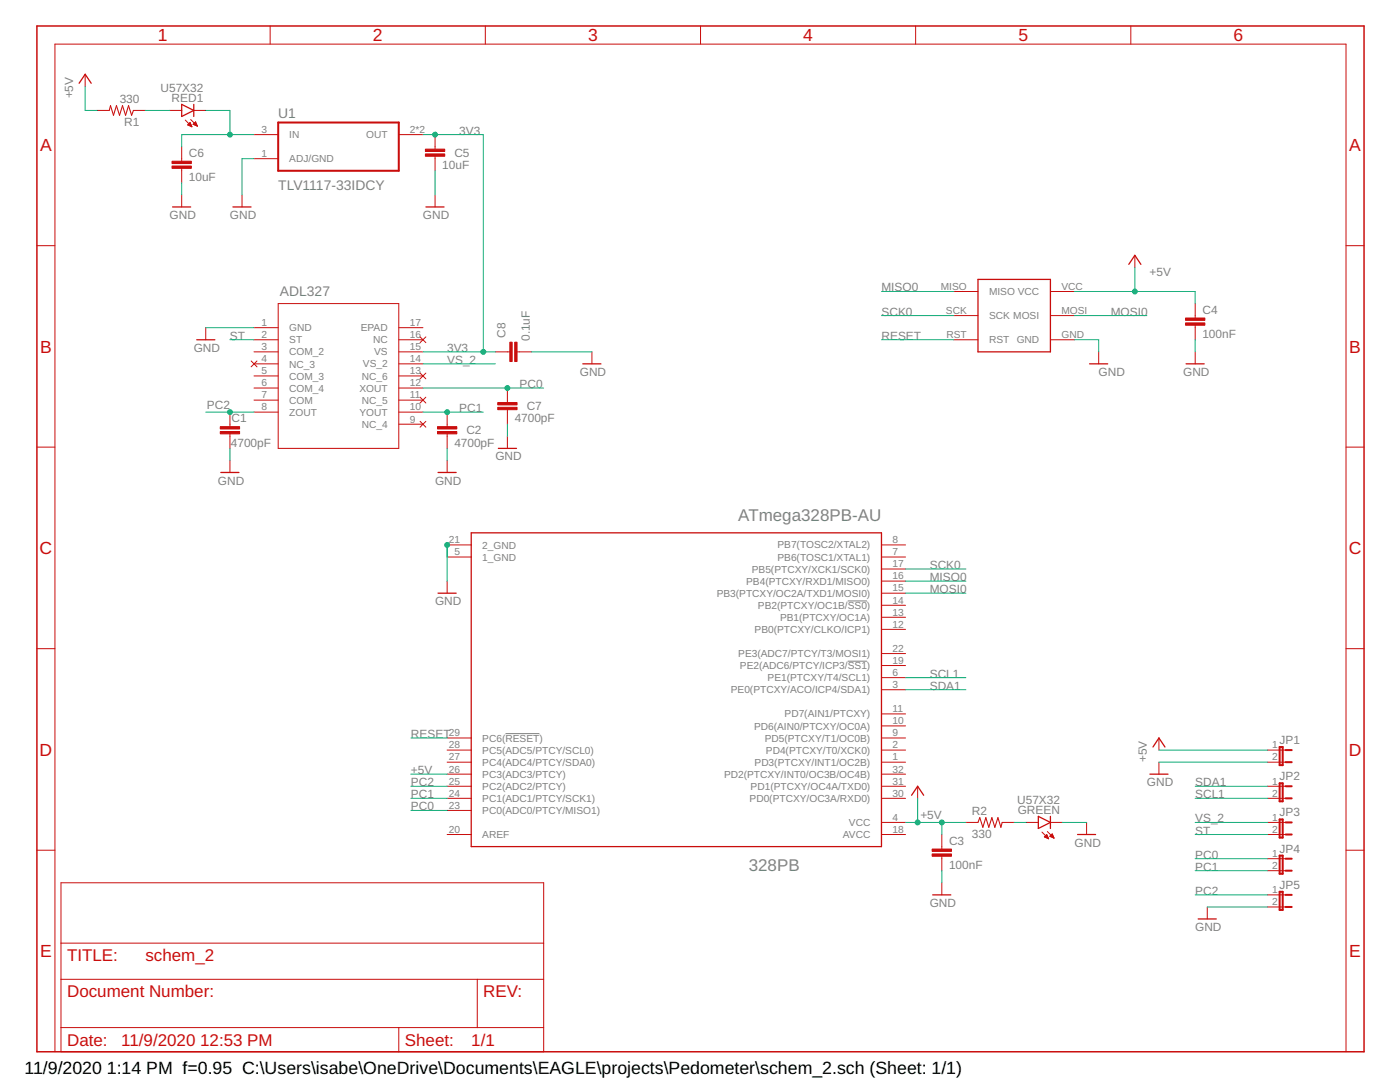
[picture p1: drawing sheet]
<svg xmlns="http://www.w3.org/2000/svg" width="279mm" height="216mm" viewBox="0 0 279 216" stroke-linecap="round" stroke-linejoin="round" font-family="sans-serif">
<path d="M169.2 119.9h3.8M169.2 131.9h3.8M100.9 146.4h6.8" fill="none" stroke="#808080" stroke-width=".2"/>
<g fill="none" stroke="#c90d0c" stroke-width=".25">
<path d="M15.8 16.6l1.2-1.8 1.2 1.8M36.3 20.8l2.4 1.2-2.4 1.2zM38.7 20.8v2.4M34.4 41.3h3.7M46.5 41.3h3.6M85 41.3h3.6M195.2 55.8h14.4v14.4h-14.4zM225.3 52.7l1.2-1.8 1.2 1.8M39.3 67.8h3.6M116.3 72.6h3.6M217.4 72.6h3.7M236.7 72.6h3.6"/>
<path d="M44.1 94.3h3.6M87.4 94.3h3.6M99.5 89.5h3.6M87.4 118.4h3.6M94 106.3h81.9v62.6h-81.9zM181.9 158.7l1.2-1.8 1.2 1.8M229.5 154.5h3.6M230.1 149.1l1.2-1.8 1.2 1.8M186.1 178.6h3.7M207.2 162.9l2.4 1.2-2.4 1.2zM209.6 162.9v2.4M215.1 166.5h3.6"/>
<path d="M239.1 183.4h3.6"/>
</g>
<g fill="none" stroke="#c90d0c" stroke-width=".2">
<path d="M17 14.8v2.4M53.9 5.2v3.6M96.9 5.2v3.6M139.8 5.2v3.6M182.7 5.2v3.6M225.7 5.2v3.6M19.4 22h2.4M26.6 22h2.4M33.8 22h2.5M36.3 29.3v2.9M36.3 33.6v2.9M36.3 38.9v2.4"/>
<path d="M37 24l1.3 1.3M37.5 24.9h.6M37.6 24.8h.5M37.7 25h.5M37.7 24.7h.3M37.8 24.6h.2M37.9 24.4l-.4 .5 .8 .4M37.9 24.4l.4 .9M37.9 24.5h.1M38 25.1h.2M38.1 23.9l1.3 1.3M38.2 25.3h.1"/>
<path d="M38.5 24.8h.7M38.5 24.8l.9 .4M38.5 24.8l.5-.5 .4 .9M38.7 22h2.4M38.7 24.7h.5M38.8 24.9h.5M38.8 24.6h.3M38.9 24.5h.2M39 24.3h.1M39.1 25h.2M39.3 25.1h.1M48.3 38.9v2.4"/>
<path d="M50.7 26.9h4.8M50.7 31.7h4.8M79.6 26.9h4.8M86.8 26.9v2.8M86.8 31.2v2.9M86.8 38.9v2.4M7.4 49h3.6M190.4 58.2h4.8M209.6 58.2h4.8M226.5 50.9v2.4M268.6 49h3.6M41.1 65.4v2.4"/>
<path d="M50.1 72l1.2 1.2M50.7 65.4h4.8M50.7 67.8h4.8M50.7 70.2h4.8M50.7 72.6h4.8M50.7 75h4.8M50.7 77.4h4.8M50.7 79.8h4.8M51.3 72l-1.2 1.2M55.5 60.6h24.1v28.9h-24.1zM79.6 65.4h4.8M79.6 67.8h4.8"/>
<path d="M79.6 70.2h4.8M79.6 72.6h4.8M79.6 75h4.8M79.6 77.4h4.8M79.6 79.8h4.8M83.8 79.2l1.2 1.2M83.8 74.4l1.2 1.2M83.8 67.2l1.2 1.2M85 79.2l-1.2 1.2M85 74.4l-1.2 1.2M85 67.2l-1.2 1.2M98.9 70.2h2.8"/>
<path d="M101.3 77.4v2.9M103.2 70.2h2.9M118.1 70.2v2.4M190.4 67.8h4.8M190.4 63h4.8M209.6 67.8h4.8M209.6 63h4.8M219.3 70.2v2.4M238.5 60.6v2.9M238.5 64.9v2.9M238.5 70.2v2.4M7.4 89.2h3.6"/>
<path d="M45.9 82.2v2.9M45.9 86.6v2.9M45.9 91.9v2.4M50.7 82.2h4.8M79.6 82.2h4.8M79.6 84.6h4.8M83.8 84.1l1.2 1.1M85 84.1l-1.2 1.1M89.2 82.2v2.9M89.2 86.6v2.9M89.2 91.9v2.4M101.3 81.8v2.8"/>
<path d="M101.3 87.1v2.4M268.6 89.2h3.6M89.2 108.7l4.9 .1M89.2 111.1h4.8M89.2 116v2.4M94 111.1l.1 .1M175.9 116h.1M175.9 113.5v.1M175.9 111.1v.1M175.9 116h4.8M175.9 113.5h4.8M175.9 111.1h4.8"/>
<path d="M180.7 118.4h-4.8M180.7 108.7l-4.8 .1M7.4 129.4h3.6M175.9 135.2h.1M175.9 132.8h.1M175.9 130.4h.1M175.9 125.6h.1M175.9 123.2h.1M175.9 120.8h.1M175.9 135.2h4.8M175.9 132.8h4.8M175.9 130.4h4.8"/>
<path d="M175.9 125.6h4.8M175.9 123.2h4.8M175.9 120.8h4.8M180.7 137.6h-4.8M268.6 129.4h3.6M89.2 156.9h4.9M89.2 154.5h4.9M89.2 152.1h4.9M89.2 147.3h4.9M89.2 159.3h4.8M89.2 149.7h4.8M94 159.3h.1"/>
<path d="M94 149.7h.1M175.9 159.3h.1M175.9 149.7h.1M175.9 159.3h4.8M175.9 149.7h4.8M180.7 156.9h-4.8M180.7 154.5h-4.8M180.7 152.1h-4.8M180.7 147.3h-4.8M180.7 144.8l-4.8 .1M180.7 142.5h-4.8M183.1 156.9v2.4"/>
<path d="M231.3 147.3v2.4M231.3 152.1v2.4M253 159.3h3.6M253 156.9h3.6M253 152.1h3.6M253 149.7h3.6M7.4 169.7h3.6M12.2 176.1h96.3v33.8h-96.3zM89.2 161.7h4.9M89.2 166.5h4.8M94 166.5h.1M175.9 166.5h.1"/>
<path d="M175.9 166.5h4.8M180.7 164.1h-4.8M188 166.5v2.9M188 170.9v2.8M188 176.1v2.5M192.8 164.1h2.4M200 164.1h2.4M204.8 164.1h2.4M207.9 166l1.4 1.4M208.5 166.9h.6M208.6 167.1h.5M208.6 166.8h.4"/>
<path d="M208.7 166.7h.3M208.8 166.6h.1M208.8 167.2h.4M208.9 166.5l.4 .9-.9-.4zM209 165.9l1.4 1.3M209.1 167.3h.1M209.5 166.9l.5-.5 .4 .8zM209.5 166.8h.7M209.6 164.1h2.4M209.7 166.7h.4M209.7 166.9h.5M209.8 166.6h.3"/>
<path d="M209.9 166.5h.1M209.9 167.1h.4M210.2 167.2h.1M216.9 164.1v2.4M253 166.5h3.6M253 164.1h3.6M253 171.3h3.6M253 173.7h3.6M253 178.6h3.6M268.6 169.7h3.6M12.2 195.4h96.3M12.2 188.2h96.3"/>
<path d="M95.2 195.4v9.6M240.9 181v2.4M253 181h3.6M11 209.9v-201.1h257.6v201.1M12.2 205h96.3M79.6 205v4.9"/>
</g>
<path d="M7.4 5.2h264.8v204.7h-264.8z" fill="none" stroke="#c90d0c" stroke-width=".3"/>
<path d="M21.8 22l.3-.9 .5 1.9 .6-1.9 .7 1.9 .5-1.9 .7 1.9 .6-1.9 .6 1.9 .3-1M195.2 164.1l.3-.9 .7 1.9 .5-1.9 .6 1.9 .7-1.9 .5 1.9 .7-1.9 .5 1.9 .3-1" fill="none" stroke="#c90d0c" stroke-width=".21"/>
<g fill="none" stroke="#c90d0c" stroke-width=".4">
<path d="M55.5 24.4h24.1v9.7h-24.1zM255.4 149.1h.6v3.6h-.6zM255.4 156.3h.6v3.6h-.6zM256.6 149.7h1.2M256.6 152.1h1.2M256.6 156.9h1.2M256.6 159.3h1.2M255.4 163.5h.6v3.6h-.6zM255.4 170.7h.6v3.6h-.6zM255.4 177.9h.6v3.7h-.6zM256.6 164.1h1.2M256.6 166.5h1.2"/>
<path d="M256.6 171.3h1.2M256.6 173.7h1.2M256.6 178.6h1.2M256.6 181h1.2"/>
</g>
<g fill="#c90d0c" stroke="#c90d0c" stroke-width=".2">
<path d="M44 86.1h3.8v.5h-3.8z"/>
<path d="M44 85.1h3.8v.5h-3.8z"/>
<path d="M87.3 85.1h3.9v.5h-3.9z"/>
<path d="M87.3 86.1h3.9v.5h-3.9z"/>
<path d="M99.3 80.3h3.9v.5h-3.9z"/>
<path d="M99.3 81.3h3.9v.4h-3.9z"/>
<path d="M101.7 68.3h.5v3.8h-.5z"/>
<path d="M102.7 68.3h.5v3.8h-.5z"/>
<path d="M186 169.4h3.9v.5h-3.9z"/>
<path d="M186 170.4h3.9v.5h-3.9z"/>
<path d="M236.6 63.5h3.9v.4h-3.9z"/>
<path d="M236.6 64.4h3.9v.5h-3.9z"/>
<path d="M84.9 29.8h3.9v.4h-3.9z"/>
<path d="M84.9 30.7h3.9v.5h-3.9z"/>
<path d="M34.3 32.2h3.9v.4h-3.9z"/>
<path d="M34.3 33.1h3.9v.5h-3.9z"/>
</g>
<g fill="none" stroke="#0dab76" stroke-width=".2">
<path d="M17 17.2v4.8h2.4M29 22h4.8M36.3 36.5v2.4M41.1 22h4.8v4.9M50.7 31.7h-2.4v7.2M50.7 26.9h-14.4v2.4M84.4 26.9h12.1v43.3M86.8 34.1v4.8M175.9 58.2h14.5M214.4 58.2h24.1v2.4M226.5 53.3v4.9M41.1 65.4h9.6"/>
<path d="M45.9 67.8h4.8M84.4 77.4h24.1M84.4 70.2h14.5M84.4 72.6h14.5M106.1 70.2h12M175.9 67.8h14.5M175.9 63h14.5M214.4 67.8h4.9v2.4M214.4 63h14.5M238.5 67.8v2.4M41.1 82.2h9.6M45.9 89.5v2.4"/>
<path d="M84.4 82.2h12.1M89.2 89.5v2.4M101.3 84.6v2.5M89.2 108.7v7.3M180.7 116h12.1M180.7 118.4h12.1M180.7 113.5h12.1M180.7 135.2h12.1M180.7 137.6h12.1M82 156.9h7.2M82 159.3h7.2M82 154.5h7.2"/>
<path d="M82 147.3h7.2M183.1 159.3v4.8M231.3 152.1h21.7M231.3 149.7h21.7M238.5 156.9h14.5M238.5 159.3h14.5M82 161.7h7.2M180.7 164.1h12.1M188 164.1v2.4M188 173.7v2.4M202.4 164.1h2.4M212 164.1h4.9"/>
<path d="M238.5 171.3h14.5M238.5 178.6h14.5M238.5 173.7h14.5M238.5 164.1h14.5M238.5 166.5h14.5M240.9 181h12.1"/>
</g>
<g fill="#0dab76" stroke="#0dab76" stroke-width=".2">
<circle cx="101.3" cy="77.4" r=".49"/>
<circle cx="45.9" cy="82.2" r=".49"/>
<circle cx="89.2" cy="82.2" r=".49"/>
<circle cx="89.2" cy="108.7" r=".49"/>
<circle cx="183.1" cy="164.1" r=".49"/>
<circle cx="188" cy="164.1" r=".49"/>
<circle cx="226.5" cy="58.2" r=".49"/>
<circle cx="86.8" cy="26.9" r=".49"/>
<circle cx="96.5" cy="70.2" r=".49"/>
<circle cx="45.9" cy="26.9" r=".49"/>
</g>
<g font-size="3.5" fill="#c90d0c">
<text x="31.5" y="8.2">1</text>
<text x="74.4" y="8.2">2</text>
<text x="117.4" y="8.2">3</text>
<text x="160.3" y="8.2">4</text>
<text x="203.2" y="8.2">5</text>
<text x="246.2" y="8.2">6</text>
<text x="8" y="30.1">A</text>
<text x="269.3" y="30.1">A</text>
<text x="8" y="70.3">B</text>
<text x="269.3" y="70.3">B</text>
<text x="7.9" y="110.6">C</text>
<text x="269.2" y="110.6">C</text>
<text x="7.9" y="150.8">D</text>
<text x="269.2" y="150.8">D</text>
<text x="8" y="191">E</text>
<text x="269.3" y="191">E</text>
</g>
<g font-size="3.5">
<text x="4.9" y="214.4">11/9/2020</text>
<text x="21.3" y="214.4">1:14 PM f=0.95 C:\Users\isabe\OneDrive\Documents\EAGLE\projects\Pedometer\schem_2.sch (Sheet: 1/1)</text>
</g>
<g font-size="3.4" fill="#808080">
<text x="147.3" y="103.9">ATmega328PB-AU</text>
<text x="149.4" y="173.7">328PB</text>
</g>
<g font-size="3.4" fill="#c90d0c">
<text x="13.4" y="191.8">TITLE:</text>
<text x="29" y="191.8">schem_2</text>
<text x="13.4" y="199">Document Number:</text>
<text x="96.5" y="199">REV:</text>
<text x="13.4" y="208.7">Date:</text>
<text x="24.2" y="208.7">11/9/2020</text>
<text x="39.9" y="208.7">12:53 PM</text>
<text x="80.8" y="208.7">Sheet:</text>
<text x="94" y="208.7">1/1</text>
</g>
<g font-size="2.8" fill="#808080">
<text x="55.5" y="23.5">U1</text>
<text x="55.5" y="37.9">TLV1117-33IDCY</text>
<text x="55.9" y="59.1">ADL327</text>
</g>
<g font-size="2.4" fill="#808080">
<text x="14.6" y="19.6" transform="rotate(-90 14.6 19.6)">+5V</text>
<text x="23.9" y="20.6">330</text>
<text x="32" y="18.3">U57X32</text>
<text x="34.3" y="20.4">RED1</text>
<text x="24.8" y="25.2">R1</text>
<text x="91.6" y="26.9">3V3</text>
<text x="37.7" y="31.3">C6</text>
<text x="88.3" y="33.7">10uF</text>
<text x="90.7" y="31.3">C5</text>
<text x="37.7" y="36.1">10uF</text>
<text x="33.8" y="43.7">GND</text>
<text x="45.9" y="43.7">GND</text>
<text x="84.4" y="43.7">GND</text>
<text x="175.9" y="58.2">MISO0</text>
<text x="229.4" y="55">+5V</text>
<text x="175.9" y="63">SCK0</text>
<text x="221.7" y="63">MOSI0</text>
<text x="240" y="62.6">C4</text>
<text x="38.7" y="70.2">GND</text>
<text x="45.9" y="67.8">ST</text>
<text x="89.2" y="70.2">3V3</text>
<text x="100.9" y="67.4" transform="rotate(-90 100.9 67.4)">C8</text>
<text x="105.7" y="68" transform="rotate(-90 105.7 68)">0.1uF</text>
<text x="175.9" y="67.8">RESET</text>
<text x="240" y="67.4">100nF</text>
<text x="89.2" y="72.6">VS_2</text>
<text x="103.7" y="77.4">PC0</text>
<text x="115.7" y="75">GND</text>
<text x="219.3" y="75">GND</text>
<text x="236.1" y="75">GND</text>
<text x="41.3" y="81.5">PC2</text>
<text x="91.6" y="82.2">PC1</text>
<text x="105.1" y="81.9">C7</text>
<text x="46.1" y="89.1">4700pF</text>
<text x="46.2" y="84.3">C1</text>
<text x="90.7" y="89.1">4700pF</text>
<text x="93.1" y="86.7">C2</text>
<text x="102.7" y="84.3">4700pF</text>
<text x="98.9" y="91.9">GND</text>
<text x="43.5" y="96.7">GND</text>
<text x="86.8" y="96.7">GND</text>
<text x="185.5" y="113.5">SCK0</text>
<text x="185.5" y="116">MISO0</text>
<text x="185.5" y="118.4">MOSI0</text>
<text x="86.8" y="120.8">GND</text>
<text x="185.5" y="135.2">SCL1</text>
<text x="185.5" y="137.6">SDA1</text>
<text x="82" y="147.3">RESET</text>
<text x="255.4" y="148.5">JP1</text>
<text x="82" y="154.5">+5V</text>
<text x="228.9" y="152.1" transform="rotate(-90 228.9 152.1)">+5V</text>
<text x="255.4" y="155.7">JP2</text>
<text x="82" y="161.7">PC0</text>
<text x="82" y="156.9">PC2</text>
<text x="82" y="159.3">PC1</text>
<text x="203" y="160.4">U57X32</text>
<text x="228.9" y="156.9">GND</text>
<text x="238.5" y="159.3">SCL1</text>
<text x="238.5" y="156.9">SDA1</text>
<text x="183.7" y="163.4">+5V</text>
<text x="194" y="167.2">330</text>
<text x="194" y="162.7">R2</text>
<text x="203.1" y="162.4">GREEN</text>
<text x="238.5" y="166.5">ST</text>
<text x="238.5" y="164.1">VS_2</text>
<text x="255.4" y="162.9">JP3</text>
<text x="189.4" y="173.4">100nF</text>
<text x="189.4" y="168.6">C3</text>
<text x="214.4" y="168.9">GND</text>
<text x="238.5" y="171.3">PC0</text>
<text x="238.5" y="173.7">PC1</text>
<text x="255.4" y="170.1">JP4</text>
<text x="238.5" y="178.6">PC2</text>
<text x="255.4" y="177.4">JP5</text>
<text x="185.5" y="181">GND</text>
<text x="238.5" y="185.8">GND</text>
</g>
<g font-size="2" fill="#808080">
<text x="52.2" y="26.5">3</text>
<text x="57.7" y="27.6">IN</text>
<text x="73.1" y="27.6">OUT</text>
<text x="81.8" y="26.5">2*2</text>
<text x="52.2" y="31.3">1</text>
<text x="57.7" y="32.4">ADJ/GND</text>
<text x="187.8" y="57.8">MISO</text>
<text x="197.4" y="58.9">MISO VCC</text>
<text x="211.8" y="57.8">VCC</text>
<text x="52.2" y="65">1</text>
<text x="81.8" y="65">17</text>
<text x="188.8" y="62.6">SCK</text>
<text x="197.4" y="63.7">SCK MOSI</text>
<text x="211.8" y="62.6">MOSI</text>
<text x="52.2" y="67.5">2</text>
<text x="52.2" y="69.9">3</text>
<text x="57.7" y="66.1">GND</text>
<text x="57.7" y="68.5">ST</text>
<text x="57.7" y="70.9">COM_2</text>
<text x="72" y="66.1">EPAD</text>
<text x="74.5" y="68.5">NC</text>
<text x="74.7" y="70.9">VS</text>
<text x="81.8" y="69.9">15</text>
<text x="81.8" y="67.5">16</text>
<text x="188.9" y="67.5">RST</text>
<text x="197.4" y="68.5">RST</text>
<text x="202.9" y="68.5">GND</text>
<text x="211.8" y="67.5">GND</text>
<text x="52.2" y="72.3">4</text>
<text x="52.2" y="74.7">5</text>
<text x="52.2" y="77.1">6</text>
<text x="57.7" y="73.3">NC_3</text>
<text x="57.7" y="75.7">COM_3</text>
<text x="72.2" y="75.7">NC_6</text>
<text x="72.4" y="73.3">VS_2</text>
<text x="81.8" y="77.1">12</text>
<text x="81.8" y="74.7">13</text>
<text x="81.8" y="72.3">14</text>
<text x="52.2" y="79.5">7</text>
<text x="52.2" y="81.9">8</text>
<text x="57.7" y="78.1">COM_4</text>
<text x="57.7" y="80.6">COM</text>
<text x="57.7" y="83">ZOUT</text>
<text x="71.7" y="78.1">XOUT</text>
<text x="71.8" y="83">YOUT</text>
<text x="72.2" y="80.6">NC_5</text>
<text x="81.8" y="81.9">10</text>
<text x="81.8" y="79.5">11</text>
<text x="72.2" y="85.4">NC_4</text>
<text x="81.8" y="84.3">9</text>
<text x="89.6" y="108.4">21</text>
<text x="90.7" y="110.8">5</text>
<text x="96.3" y="111.9">1_GND</text>
<text x="96.3" y="109.5">2_GND</text>
<text x="155.2" y="111.9">PB6(TOSC1/XTAL1)</text>
<text x="155.2" y="109.4">PB7(TOSC2/XTAL2)</text>
<text x="178.1" y="113.2">17</text>
<text x="178.1" y="110.8">7</text>
<text x="178.1" y="108.4">8</text>
<text x="143" y="119.1">PB3(PTCXY/OC2A/TXD1/MOSI0)</text>
<text x="148.9" y="116.7">PB4(PTCXY/RXD1/MISO0)</text>
<text x="150" y="114.3">PB5(PTCXY/XCK1/SCK0)</text>
<text x="178.1" y="118">15</text>
<text x="178.1" y="115.6">16</text>
<text x="151.3" y="121.5">PB2(PTCXY/OC1B/SS0)</text>
<text x="155.7" y="123.9">PB1(PTCXY/OC1A)</text>
<text x="178.1" y="125.2">12</text>
<text x="178.1" y="122.8">13</text>
<text x="178.1" y="120.4">14</text>
<text x="147.3" y="131.1">PE3(ADC7/PTCY/T3/MOSI1)</text>
<text x="150.6" y="126.3">PB0(PTCXY/CLKO/ICP1)</text>
<text x="178.1" y="130.1">22</text>
<text x="147.7" y="133.5">PE2(ADC6/PTCY/ICP3/SS1)</text>
<text x="153.2" y="135.9">PE1(PTCXY/T4/SCL1)</text>
<text x="178.1" y="137.3">3</text>
<text x="178.1" y="134.9">6</text>
<text x="178.1" y="132.5">19</text>
<text x="145.8" y="138.3">PE0(PTCXY/ACO/ICP4/SDA1)</text>
<text x="156.6" y="143.2">PD7(AIN1/PTCXY)</text>
<text x="178.1" y="142.1">11</text>
<text x="89.6" y="149.3">28</text>
<text x="89.6" y="146.9">29</text>
<text x="96.3" y="148">PC6(RESET)</text>
<text x="150.5" y="145.6">PD6(AIN0/PTCXY/OC0A)</text>
<text x="152.6" y="148">PD5(PTCXY/T1/OC0B)</text>
<text x="178.1" y="149.3">2</text>
<text x="178.1" y="146.9">9</text>
<text x="178.1" y="144.5">10</text>
<text x="253.9" y="149.3">1</text>
<text x="89.6" y="154.1">26</text>
<text x="89.6" y="151.7">27</text>
<text x="96.3" y="155.2">PC3(ADC3/PTCY)</text>
<text x="96.3" y="152.8">PC4(ADC4/PTCY/SDA0)</text>
<text x="96.3" y="150.4">PC5(ADC5/PTCY/SCL0)</text>
<text x="144.5" y="155.2">PD2(PTCXY/INT0/OC3B/OC4B)</text>
<text x="150.6" y="152.8">PD3(PTCXY/INT1/OC2B)</text>
<text x="152.9" y="150.4">PD4(PTCXY/T0/XCK0)</text>
<text x="178.1" y="154.1">32</text>
<text x="178.1" y="151.7">1</text>
<text x="253.9" y="151.7">2</text>
<text x="89.6" y="161.4">23</text>
<text x="89.6" y="159">24</text>
<text x="89.6" y="156.6">25</text>
<text x="96.3" y="160">PC1(ADC1/PTCY/SCK1)</text>
<text x="96.3" y="157.6">PC2(ADC2/PTCY)</text>
<text x="149.6" y="160">PD0(PTCXY/OC3A/RXD0)</text>
<text x="149.8" y="157.6">PD1(PTCXY/OC4A/TXD0)</text>
<text x="178.1" y="159">30</text>
<text x="178.1" y="156.6">31</text>
<text x="253.9" y="156.6">1</text>
<text x="253.9" y="159">2</text>
<text x="89.6" y="166.2">20</text>
<text x="96.3" y="167.2">AREF</text>
<text x="96.3" y="162.4">PC0(ADC0/PTCY/MISO1)</text>
<text x="168.2" y="167.2">AVCC</text>
<text x="169.4" y="164.8">VCC</text>
<text x="178.1" y="166.2">18</text>
<text x="178.1" y="163.8">4</text>
<text x="253.9" y="163.8">1</text>
<text x="253.9" y="166.2">2</text>
<text x="253.9" y="171">1</text>
<text x="253.9" y="173.4">2</text>
<text x="253.9" y="178.2">1</text>
<text x="253.9" y="180.6">2</text>
</g>
</svg>
